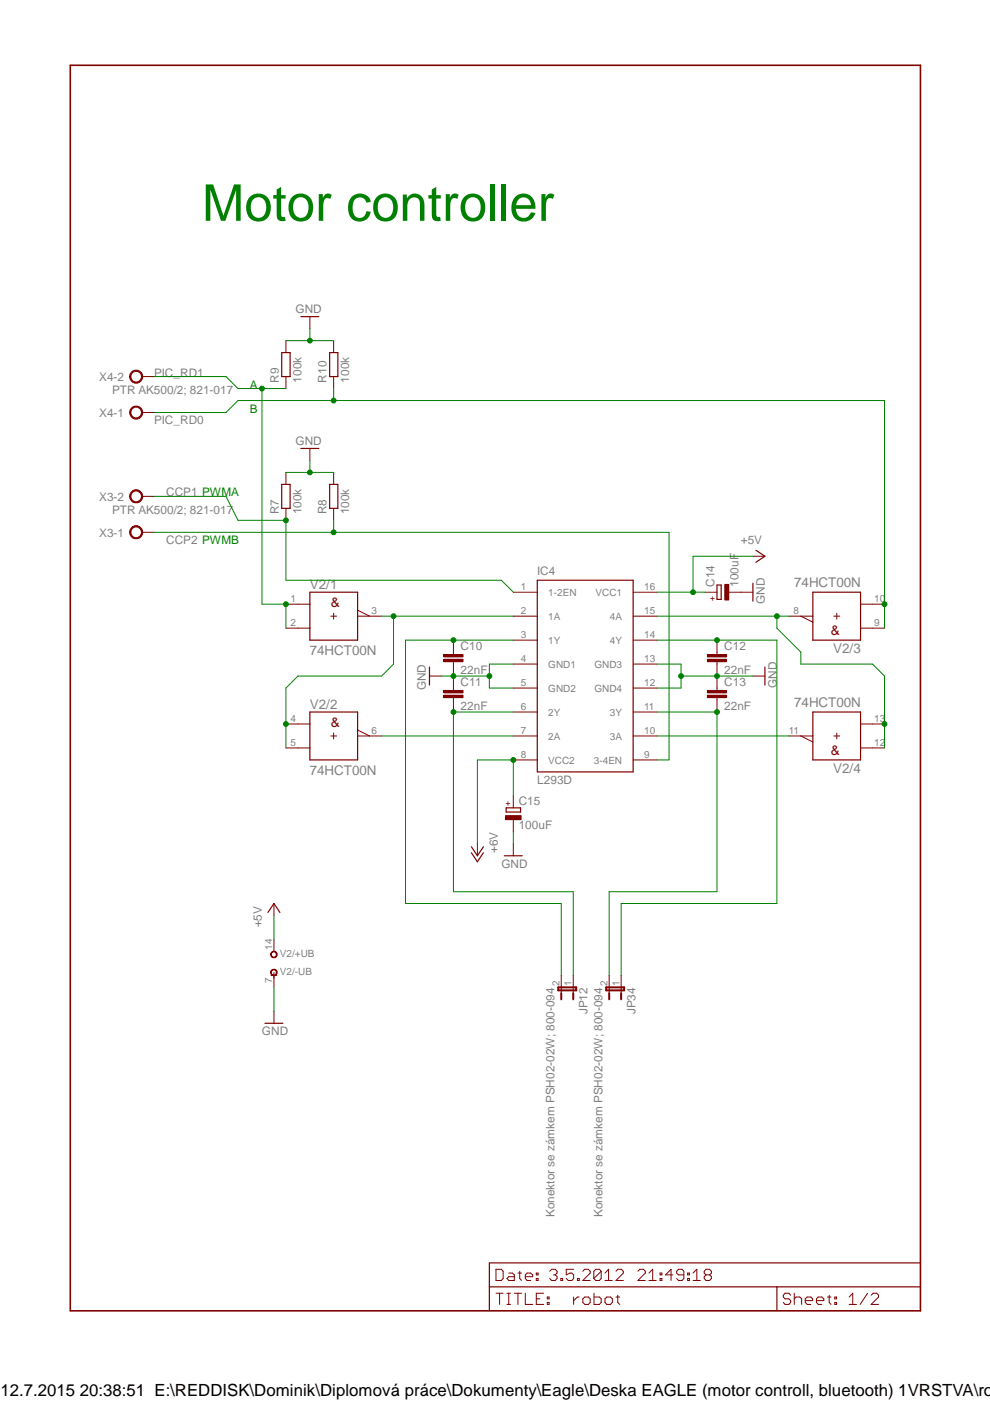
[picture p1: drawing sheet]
<svg xmlns="http://www.w3.org/2000/svg" width="210mm" height="297mm" viewBox="0 0 210 297" stroke-linecap="round" stroke-linejoin="round" font-family="sans-serif">
<path d="M59.7 74.8h1.8v5h-1.8zM69.9 74.8h1.7v5h-1.7zM59.7 102.7h1.8v5.1h-1.8zM69.9 102.7h1.7v5.1h-1.7zM113.9 123h20.3v40.7h-20.3zM103.8 272.8h91.4M164.7 272.8v5.1M195.2 267.8h-91.4v10.1" fill="none" stroke="#800000" stroke-width=".25"/>
<g fill="none" stroke="#800000" stroke-width=".21">
<path d="M60.6 72.2v2.6M60.6 79.8v2.6M70.7 72.2v2.6M70.7 79.8v2.6M60.6 100.2v2.5M60.6 107.8v2.5M70.7 100.2v2.5M70.7 107.8v2.5M96.1 135.7v2.6M108.8 125.6h5.1M108.8 130.6h5.1M108.8 135.7h5.1"/>
<path d="M134.2 125.6h5.1M134.2 130.6h5.1M134.2 135.7h5.1M96.1 140.8v2.5M108.8 140.8h5.1M108.8 145.9h5.1M108.8 151h5.1M108.8 156h5.1M134.2 140.8h5.1M134.2 145.9h5.1M134.2 151h5.1M134.2 156h5.1"/>
<path d="M108.8 161.1h5.1M134.2 161.1h5.1M105.2 269.1h1.1l.4 .4v1.6l-.4 .4h-1.1zM105.2 274.2h1.5M105.9 274.2v2.4M107.5 274.2h.7M107.5 276.6h.7M107.9 269.9h.7l.5 .4v1.2h-1.2l-.4-.4 .4-.4h1.2M107.9 274.2v2.4M109.1 274.2h1.5M109.8 269.9h.8M109.8 274.2v2.4"/>
<path d="M110.2 269.5v1.6l.4 .4M111.4 270.7h1.5v-.4l-.4-.4h-.7l-.4 .4v.8l.4 .4h.7M111.4 274.2v2.4h1.5M113.7 271.1h.4v.4h-.4zM113.7 269.9h.4v.4h-.4zM113.7 275.4h.8M115.3 274.2h-1.6v2.4h1.6M116 275h.4v.4h-.4zM116 276.1h.4v.5h-.4zM116.5 269.5l.5-.4h.7l.4 .4v.4l-.4 .4M117.3 270.3h.4M117.7 270.3l.4 .4v.4l-.4 .4h-.7l-.5-.4"/>
<path d="M118.9 271.1h.4v.4h-.4zM121.6 269.1h-1.5v1.2l.8-.4h.3l.4 .4v.8l-.4 .4h-.7l-.4-.4M121.6 275v1.6M122.4 271.1h.4v.4h-.4zM122.8 275h-.4l-.8 .8M123.6 269.5l.4-.4h.8l.3 .4v.4l-1.5 1.6h1.5M123.6 275.4l.4-.4h.8l.3 .4v.7l-.3 .5h-.8l-.4-.5zM125.9 274.2v2.4h1.2l.4-.5v-.7l-.4-.4h-1.2M127.5 269.5v1.6l-.4 .4h-.8l-.4-.4M127.5 269.5l-.4-.4h-.8l-.4 .4v1.6M127.5 269.5l-1.6 1.6M128.3 271.5h1.5"/>
<path d="M128.3 269.9l.7-.8v2.4M128.7 275h.8l.3 .4v.7l-.3 .5h-.8l-.4-.5v-.7zM130.6 269.5l.4-.4h.7l.5 .4v.4l-1.6 1.6h1.6M130.6 275h.8M131 274.6v1.5l.4 .5M135.3 269.5l.3-.4h.8l.4 .4v.4l-1.5 1.6h1.5M137.6 271.5h1.5M137.6 269.9l.8-.8v2.4M140 271.1h.3v.4h-.3zM140 269.9h.3v.4h-.3zM142.7 270.3h-1.6l1.2-1.2v2.4M145 270.3h-1.2l-.3-.4v-.4l.3-.4h.8l.4 .4v1.6l-.4 .4h-.8l-.3-.4"/>
<path d="M145.8 271.1h.4v.4h-.4zM145.8 269.9h.4v.4h-.4zM146.9 271.5h1.6M146.9 269.9l.8-.8v2.4M149.7 270.3l-.4 .4v.4l.4 .4h.8l.3-.4v-.4l-.3-.4M149.7 270.3l-.4-.4v-.4l.4-.4h.8l.3 .4v.4l-.3 .4M149.7 270.3h.8M167.6 274.6l-.3-.4h-.8l-.4 .4v.4l.4 .4h.8l.3 .4v.3l-.3 .5h-.8l-.4-.5M168.4 274.2v2.4M168.4 275.4l.4-.4h.8l.4 .4v1.2M170.7 275.8h1.6v-.4l-.4-.4h-.7l-.5 .4v.7l.5 .5h.7M173.1 275.8h1.6v-.4l-.5-.4h-.7l-.4 .4v.7l.4 .5h.7"/>
<path d="M175.4 275h.8M175.8 274.6v1.5l.4 .5M177 275h.4v.4h-.4zM177 276.1h.4v.5h-.4zM180 276.6h1.6M180 275l.8-.8v2.4M183.9 274.2l-1.5 2.4M184.7 274.6l.4-.4h.8l.4 .4v.4l-1.6 1.6h1.6"/>
</g>
<path d="M14.9 13.8h180.3v264.1h-180.3z" fill="none" stroke="#800000" stroke-width=".34"/>
<path d="M94.1 138.8h4.1v.5h-4.1z" fill-rule="evenodd" fill="#800000"/>
<path d="M94.1 138.8h4.1v.5h-4.1z" fill="none" stroke="#800000" stroke-width=".21"/>
<path d="M94.1 139.8h4.1v.5h-4.1z" fill-rule="evenodd" fill="#800000"/>
<path d="M94.1 139.8h4.1v.5h-4.1zM96.1 138.3v.5M96.1 140.3v.5M96.1 143.3v2.6M96.1 148.4v2.6" fill="none" stroke="#800000" stroke-width=".21"/>
<path d="M94.1 146.4h4.1v.5h-4.1z" fill-rule="evenodd" fill="#800000"/>
<path d="M94.1 146.4h4.1v.5h-4.1z" fill="none" stroke="#800000" stroke-width=".21"/>
<path d="M94.1 147.4h4.1v.5h-4.1z" fill-rule="evenodd" fill="#800000"/>
<path d="M152 135.7v2.6M94.1 147.4h4.1v.5h-4.1zM96.1 145.9v.5M96.1 147.9v.5M152 140.8v2.5" fill="none" stroke="#800000" stroke-width=".21"/>
<path d="M150 138.8h4.1v.5h-4.1z" fill-rule="evenodd" fill="#800000"/>
<path d="M150 138.8h4.1v.5h-4.1z" fill="none" stroke="#800000" stroke-width=".21"/>
<path d="M150 139.8h4.1v.5h-4.1z" fill-rule="evenodd" fill="#800000"/>
<path d="M150 139.8h4.1v.5h-4.1zM152 138.3v.5M152 140.3v.5M152 143.3v2.6M152 148.4v2.6" fill="none" stroke="#800000" stroke-width=".21"/>
<path d="M150 146.4h4.1v.5h-4.1z" fill-rule="evenodd" fill="#800000"/>
<path d="M150 146.4h4.1v.5h-4.1z" fill="none" stroke="#800000" stroke-width=".21"/>
<path d="M150 147.4h4.1v.5h-4.1z" fill-rule="evenodd" fill="#800000"/>
<path d="M149.5 125.6h2.5M154.6 125.6h2.5M150 147.4h4.1v.5h-4.1zM152 145.9v.5M152 147.9v.5" fill="none" stroke="#800000" stroke-width=".21"/>
<path d="M152 124h.9v3.1h-.9z" fill="none" stroke="#800000" stroke-width=".25"/>
<path d="M153.7 123.9h.8v3.3h-.8z" fill-rule="evenodd" fill="#800000"/>
<path d="M153.7 123.9h.8v3.3h-.8zM108.8 168.7v2.6M108.8 173.8v2.6" fill="none" stroke="#800000" stroke-width=".21"/>
<path d="M107.3 171.3h3.1v.9h-3.1z" fill="none" stroke="#800000" stroke-width=".25"/>
<path d="M107.2 172.9h3.3v.9h-3.3z" fill-rule="evenodd" fill="#800000"/>
<path d="M65.7 67.1v2.6M65.7 95.1v2.5M159.6 117.9h2.6M157.1 125.6h2.5M91.1 143.3h2.5M159.6 143.3h2.6M101.2 178.9v2.5M107.2 172.9h3.3v.9h-3.3zM108.8 178.9v2.5" fill="none" stroke="#800000" stroke-width=".21"/>
<path d="M63.8 67.1h3.8M63.8 95.1h3.8M160.3 116.7l1.9 1.2-1.9 1.3M159.6 123.7v3.8M91.1 141.4v3.8M162.2 141.4v3.8M99.9 179.5l1.3 1.9 1.3-1.9M99.9 180.8l1.3 1.9 1.3-1.9M106.9 181.4h3.8" fill="none" stroke="#800000" stroke-width=".25"/>
<path d="M27.8 86.6a1.39 1.39 0 0 1 2.2 .1 1.39 1.39 0 0 1-.8 2.1 1.39 1.39 0 0 1-1.7-1.3h.2a1.13 1.13 0 0 1 1.6-1.1 1.13 1.13 0 0 1 .4 1.8 1.13 1.13 0 0 1-1.9-.4l-.1-.3h-.2z" fill-rule="evenodd" fill="#800000"/>
<path d="M27.8 86.6a1.39 1.39 0 0 1 2.2 .1 1.39 1.39 0 0 1-.8 2.1 1.39 1.39 0 0 1-1.7-1.3h.2a1.13 1.13 0 0 1 1.6-1.1 1.13 1.13 0 0 1 .4 1.8 1.13 1.13 0 0 1-1.9-.4l-.1-.3h-.2zM30.1 87.5h2.6" fill="none" stroke="#800000" stroke-width=".21"/>
<path d="M27.8 79a1.39 1.39 0 0 1 2.2 .1 1.39 1.39 0 0 1-.8 2.1 1.39 1.39 0 0 1-1.7-1.4h.2a1.13 1.13 0 0 1 1.6-1.1 1.13 1.13 0 0 1 .4 1.9 1.13 1.13 0 0 1-1.9-.4l-.1-.4h-.2z" fill-rule="evenodd" fill="#800000"/>
<path d="M27.8 79a1.39 1.39 0 0 1 2.2 .1 1.39 1.39 0 0 1-.8 2.1 1.39 1.39 0 0 1-1.7-1.4h.2a1.13 1.13 0 0 1 1.6-1.1 1.13 1.13 0 0 1 .4 1.9 1.13 1.13 0 0 1-1.9-.4l-.1-.4h-.2zM30.1 79.8h2.6" fill="none" stroke="#800000" stroke-width=".21"/>
<path d="M27.8 112a1.39 1.39 0 0 1 2.2 .1 1.39 1.39 0 0 1-.8 2.1 1.39 1.39 0 0 1-1.7-1.3h.2a1.13 1.13 0 0 1 1.6-1.1 1.13 1.13 0 0 1 .4 1.8 1.13 1.13 0 0 1-1.9-.4l-.1-.3h-.2z" fill-rule="evenodd" fill="#800000"/>
<path d="M27.8 112a1.39 1.39 0 0 1 2.2 .1 1.39 1.39 0 0 1-.8 2.1 1.39 1.39 0 0 1-1.7-1.3h.2a1.13 1.13 0 0 1 1.6-1.1 1.13 1.13 0 0 1 .4 1.8 1.13 1.13 0 0 1-1.9-.4l-.1-.3h-.2zM30.1 112.9h2.6" fill="none" stroke="#800000" stroke-width=".21"/>
<path d="M27.8 104.4a1.39 1.39 0 0 1 2.2 .1 1.39 1.39 0 0 1-.8 2.1 1.39 1.39 0 0 1-1.7-1.4h.2a1.13 1.13 0 0 1 1.6-1.1 1.13 1.13 0 0 1 .4 1.9 1.13 1.13 0 0 1-1.9-.4l-.1-.4h-.2z" fill-rule="evenodd" fill="#800000"/>
<path d="M27.8 104.4a1.39 1.39 0 0 1 2.2 .1 1.39 1.39 0 0 1-.8 2.1 1.39 1.39 0 0 1-1.7-1.4h.2a1.13 1.13 0 0 1 1.6-1.1 1.13 1.13 0 0 1 .4 1.9 1.13 1.13 0 0 1-1.9-.4l-.1-.4h-.2zM30.1 105.2h2.6M58.1 199.2v2.5M119 206.8v3.8M121.5 206.8v3.8M129.2 206.8v3.8M131.7 206.8v3.8" fill="none" stroke="#800000" stroke-width=".21"/>
<path d="M118.4 209.3h3.8v.7h-3.8zM119 210.6v1.3M121.5 210.6v1.3M128.5 209.3h3.8v.7h-3.8zM129.2 210.6v1.3M131.7 210.6v1.3" fill="none" stroke="#800000" stroke-width=".42"/>
<path d="M57.7 201.8a.71 .71 0 0 1 1 .3 .71 .71 0 0 1-.5 1 .71 .71 0 0 1-.8-.7h.1a.56 .56 0 0 1 .7-.6 .56 .56 0 0 1 .3 .9 .56 .56 0 0 1-.9-.1l-.2-.2z" fill-rule="evenodd" fill="#800000"/>
<path d="M57.4 206.8h1.3M57.7 201.8a.71 .71 0 0 1 1 .3 .71 .71 0 0 1-.5 1 .71 .71 0 0 1-.8-.7h.1a.56 .56 0 0 1 .7-.6 .56 .56 0 0 1 .3 .9 .56 .56 0 0 1-.9-.1l-.2-.2zM58.1 206.2v3.1" fill="none" stroke="#800000" stroke-width=".21"/>
<path d="M57.7 205.6a.71 .71 0 0 1 1 .3 .71 .71 0 0 1-.5 1 .71 .71 0 0 1-.8-.7h.1a.56 .56 0 0 1 .7-.6 .56 .56 0 0 1 .3 .9 .56 .56 0 0 1-.9 0l-.2-.3z" fill-rule="evenodd" fill="#800000"/>
<g fill="none" stroke="#800000" stroke-width=".21">
<path d="M60.6 128.1h5.1M60.6 133.2h5.1M70.1 130.6h1.3M70.7 130v1.3M75.8 130.6h5.1M75.8 129.4l2.6 1.2M167.3 130.6h5M169.8 130.6l2.5 1.3M176.8 130.6h1.3M177.4 130v1.3M182.5 128.1h5M182.5 133.2h5"/>
<path d="M60.6 153.5h5.1M60.6 158.6h5.1M70.1 156h1.3M70.7 155.4v1.3M75.8 156h5.1M75.8 154.8l2.6 1.2M167.3 156h5M169.8 156l2.5 1.3M176.8 156h1.3M177.4 155.4v1.3M182.5 153.5h5M182.5 158.6h5"/>
<path d="M58.1 191.6v2.5M57.7 205.6a.71 .71 0 0 1 1 .3 .71 .71 0 0 1-.5 1 .71 .71 0 0 1-.8-.7h.1a.56 .56 0 0 1 .7-.6 .56 .56 0 0 1 .3 .9 .56 .56 0 0 1-.9 0l-.2-.3zM58.1 214.4v2.6"/>
</g>
<path d="M65.7 125.6h10.1v10.1h-10.1zM172.3 125.6h10.2v10.1h-10.2zM65.7 151h10.1v10.1h-10.1zM172.3 151h10.2v10.1h-10.2zM56.8 193.5l1.3-1.9 1.3 1.9M56.2 217h3.8" fill="none" stroke="#800000" stroke-width=".25"/>
<path d="M96.1 143.3h7.7M108.8 140.8h-5v5.1h5M108.8 176.4v2.5" fill="none" stroke="#008000" stroke-width=".21"/>
<circle cx="103.8" cy="143.3" r=".51" fill="#008000"/>
<circle cx="103.8" cy="143.3" r=".51" fill="none" stroke="#008000" stroke-width=".21"/>
<circle cx="96.1" cy="143.3" r=".51" fill="#008000"/>
<g fill="none" stroke="#008000" stroke-width=".21">
<path d="M93.6 143.3h2.5M139.3 140.8h5.1v5.1h-5.1M144.4 143.3h7.6"/>
<circle cx="96.1" cy="143.3" r=".51"/>
</g>
<circle cx="144.4" cy="143.3" r=".51" fill="#008000"/>
<circle cx="144.4" cy="143.3" r=".51" fill="none" stroke="#008000" stroke-width=".21"/>
<circle cx="152" cy="143.3" r=".51" fill="#008000"/>
<g fill="none" stroke="#008000" stroke-width=".21">
<path d="M60.6 72.2h10.1M65.7 69.7v2.5M152 143.3h7.6"/>
<circle cx="152" cy="143.3" r=".51"/>
</g>
<circle cx="65.7" cy="72.2" r=".51" fill="#008000"/>
<g fill="none" stroke="#008000" stroke-width=".21">
<path d="M65.7 97.6v2.6M60.6 100.2h10.1"/>
<circle cx="65.7" cy="72.2" r=".51"/>
</g>
<circle cx="65.7" cy="100.2" r=".51" fill="#008000"/>
<g fill="none" stroke="#008000" stroke-width=".21">
<path d="M108.8 151h-12.7v38.1M58.1 209.3v5.1"/>
<circle cx="65.7" cy="100.2" r=".51"/>
</g>
<circle cx="96.1" cy="151" r=".51" fill="#008000"/>
<g fill="none" stroke="#008000" stroke-width=".21">
<path d="M108.8 135.7h-22.8v55.9M96.1 189.1h25.4v17.7"/>
<circle cx="96.1" cy="151" r=".51"/>
</g>
<circle cx="96.1" cy="135.7" r=".51" fill="#008000"/>
<g fill="none" stroke="#008000" stroke-width=".21">
<path d="M139.3 135.7h25.4v55.9M86 191.6h33v15.2"/>
<circle cx="96.1" cy="135.7" r=".51"/>
</g>
<circle cx="152" cy="135.7" r=".51" fill="#008000"/>
<g fill="none" stroke="#008000" stroke-width=".21">
<path d="M139.3 151h12.7M164.7 191.6h-33v15.2"/>
<circle cx="152" cy="135.7" r=".51"/>
</g>
<circle cx="152" cy="151" r=".51" fill="#008000"/>
<g fill="none" stroke="#008000" stroke-width=".21">
<path d="M152 151v38.1h-22.8v17.7M108.8 161.1v7.6"/>
<circle cx="152" cy="151" r=".51"/>
</g>
<circle cx="108.8" cy="161.1" r=".51" fill="#008000"/>
<g fill="none" stroke="#008000" stroke-width=".21">
<path d="M60.6 82.4h-5.1v45.7h5.1v5.1M108.8 161.1h-7.6v17.8"/>
<circle cx="108.8" cy="161.1" r=".51"/>
</g>
<circle cx="60.6" cy="128.1" r=".51" fill="#008000"/>
<g fill="none" stroke="#008000" stroke-width=".21">
<path d="M47.9 79.8l2.6 2.6h5"/>
<circle cx="60.6" cy="128.1" r=".51"/>
</g>
<circle cx="55.5" cy="82.4" r=".51" fill="#008000"/>
<g fill="none" stroke="#008000" stroke-width=".21">
<path d="M32.7 79.8h15.2M50.5 110.3h10.1v12.7"/>
<circle cx="55.5" cy="82.4" r=".51"/>
</g>
<circle cx="60.6" cy="110.3" r=".51" fill="#008000"/>
<g fill="none" stroke="#008000" stroke-width=".21">
<path d="M32.7 105.2h15.2l2.6 5.1M32.7 112.9h109.2v48.2h-2.6M70.7 110.3v2.6M60.6 123h45.7l2.5 2.6"/>
<circle cx="60.6" cy="110.3" r=".51"/>
</g>
<circle cx="70.7" cy="112.9" r=".51" fill="#008000"/>
<g fill="none" stroke="#008000" stroke-width=".21">
<path d="M139.3 130.6h28M164.7 130.6v2.6l5.1 5.1v2.5M80.9 156h27.9M139.3 156h28"/>
<circle cx="70.7" cy="112.9" r=".51"/>
</g>
<circle cx="164.7" cy="130.6" r=".51" fill="#008000"/>
<g fill="none" stroke="#008000" stroke-width=".21">
<path d="M169.8 140.8h15.2l2.5 2.5v15.3"/>
<circle cx="164.7" cy="130.6" r=".51"/>
</g>
<circle cx="187.5" cy="153.5" r=".51" fill="#008000"/>
<g fill="none" stroke="#008000" stroke-width=".21">
<path d="M80.9 130.6h27.9M83.4 130.6v10.2l-2.5 2.5"/>
<circle cx="187.5" cy="153.5" r=".51"/>
</g>
<circle cx="83.4" cy="130.6" r=".51" fill="#008000"/>
<g fill="none" stroke="#008000" stroke-width=".21">
<path d="M80.9 143.3h-17.7l-2.6 2.6v12.7"/>
<circle cx="83.4" cy="130.6" r=".51"/>
</g>
<circle cx="60.6" cy="153.5" r=".51" fill="#008000"/>
<g fill="none" stroke="#008000" stroke-width=".21">
<path d="M159.6 117.9h-12.7v7.7M139.3 125.6h10.2"/>
<circle cx="60.6" cy="153.5" r=".51"/>
</g>
<circle cx="146.9" cy="125.6" r=".51" fill="#008000"/>
<g fill="none" stroke="#008000" stroke-width=".21">
<path d="M70.7 82.4v2.5h-20.2l-2.6 2.6M58.1 194.1v5.1"/>
<circle cx="146.9" cy="125.6" r=".51"/>
</g>
<circle cx="70.7" cy="84.9" r=".51" fill="#008000"/>
<g fill="none" stroke="#008000" stroke-width=".21">
<path d="M70.7 84.9h116.8v43.2"/>
<circle cx="70.7" cy="84.9" r=".51"/>
</g>
<circle cx="187.5" cy="128.1" r=".51" fill="#008000"/>
<g fill="none" stroke="#008000" stroke-width=".21">
<path d="M32.7 87.5h15.2M187.5 128.1v5.1"/>
<circle cx="187.5" cy="128.1" r=".51"/>
</g>
<text font-size="10.8" fill="#008000" x="42.8" y="46.8">Motor controller</text>
<text font-size="3.6" x=".1" y="296">12.7.2015 20:38:51 E:\REDDISK\Dominik\Diplomová práce\Dokumenty\Eagle\Deska EAGLE (motor controll, bluetooth) 1VRSTVA\rob</text>
<g font-size="2.8" fill="#808080">
<text x="65.7" y="124.9">V2/1</text>
<text x="168.4" y="124.4">74HCT00N</text>
<text x="65.7" y="138.9">74HCT00N</text>
<text x="176.7" y="138.4">V2/3</text>
<text x="168.4" y="149.8">74HCT00N</text>
<text x="65.7" y="150.3">V2/2</text>
<text x="65.7" y="164.3">74HCT00N</text>
<text x="176.7" y="163.8">V2/4</text>
</g>
<g font-size="2.8" fill="#800000">
<text x="70.1" y="128.7">&amp;</text>
<text x="176.1" y="134.6">&amp;</text>
<text x="70.1" y="154.1">&amp;</text>
<text x="176.1" y="160">&amp;</text>
</g>
<g font-size="2.5" fill="#808080">
<text x="62.7" y="66.4">GND</text>
<text x="21" y="80.7">X4-2</text>
<text x="23.8" y="83.5">PTR AK500/2; 821-017</text>
<text x="32.7" y="79.8">PIC_RD1</text>
<text x="59.1" y="81.1" transform="rotate(-90 59.1 81.1)">R9</text>
<text x="63.9" y="81.1" transform="rotate(-90 63.9 81.1)">100k</text>
<text x="69.3" y="81.1" transform="rotate(-90 69.3 81.1)">R10</text>
<text x="74" y="81.1" transform="rotate(-90 74 81.1)">100k</text>
<text x="21" y="88.3">X4-1</text>
<text x="32.7" y="90">PIC_RD0</text>
<text x="62.7" y="94.3">GND</text>
<text x="21" y="106.1">X3-2</text>
<text x="35.2" y="105.2">CCP1 PWMA</text>
<text x="21" y="113.7">X3-1</text>
<text x="23.8" y="108.9">PTR AK500/2; 821-017</text>
<text x="59.1" y="109.1" transform="rotate(-90 59.1 109.1)">R7</text>
<text x="63.9" y="109.1" transform="rotate(-90 63.9 109.1)">100k</text>
<text x="69.3" y="109.1" transform="rotate(-90 69.3 109.1)">R8</text>
<text x="74" y="109.1" transform="rotate(-90 74 109.1)">100k</text>
<text x="35.2" y="115.4">CCP2 PWMB</text>
<text x="157.1" y="115.4">+5V</text>
<text x="113.9" y="122">IC4</text>
<text x="151.5" y="124.4" transform="rotate(-90 151.5 124.4)">C14</text>
<text x="156.6" y="124.4" transform="rotate(-90 156.6 124.4)">100uF</text>
<text x="162.2" y="128.1" transform="rotate(-90 162.2 128.1)">GND</text>
<text x="97.7" y="137.9">C10</text>
<text x="153.5" y="137.9">C12</text>
<text x="97.7" y="143">22nF</text>
<text x="153.5" y="143">22nF</text>
<text x="90.3" y="146.4" transform="rotate(-90 90.3 146.4)">GND</text>
<text x="97.7" y="145.5">C11</text>
<text x="153.5" y="145.5">C13</text>
<text x="164.7" y="145.9" transform="rotate(-90 164.7 145.9)">GND</text>
<text x="97.7" y="150.6">22nF</text>
<text x="153.5" y="150.6">22nF</text>
<text x="113.9" y="166.2">L293D</text>
<text x="110" y="170.8">C15</text>
<text x="110" y="175.9">100uF</text>
<text x="105.5" y="180.8" transform="rotate(-90 105.5 180.8)">+6V</text>
<text x="106.3" y="184">GND</text>
<text x="55.5" y="196.6" transform="rotate(-90 55.5 196.6)">+5V</text>
<text x="124.6" y="215.1" transform="rotate(-90 124.6 215.1)">JP12</text>
<text x="134.7" y="215.1" transform="rotate(-90 134.7 215.1)">JP34</text>
<text x="55.5" y="219.5">GND</text>
<text x="117.6" y="258.1" transform="rotate(-90 117.6 258.1)">Konektor se zámkem PSH02-02W; 800-094</text>
<text x="127.8" y="258.1" transform="rotate(-90 127.8 258.1)">Konektor se zámkem PSH02-02W; 800-094</text>
</g>
<g font-size="2.5" fill="#008000">
<text x="53" y="82.4">A</text>
<text x="53" y="87.5">B</text>
</g>
<g font-size="2.1" fill="#808080">
<text x="110.4" y="125.2">1</text>
<text x="136.6" y="125.2">16</text>
<text x="61.6" y="127.7">1</text>
<text x="78.7" y="130.3">3</text>
<text x="110.4" y="130.3">2</text>
<text x="116.2" y="126.3">1-2EN</text>
<text x="116.2" y="131.4">1A</text>
<text x="126.3" y="126.3">VCC1</text>
<text x="129.3" y="131.4">4A</text>
<text x="136.6" y="130.3">15</text>
<text x="168.2" y="130.3">8</text>
<text x="185.4" y="127.7">10</text>
<text x="61.6" y="132.8">2</text>
<text x="110.4" y="135.3">3</text>
<text x="116.2" y="136.5">1Y</text>
<text x="129.3" y="136.5">4Y</text>
<text x="136.6" y="135.3">14</text>
<text x="185.4" y="132.8">9</text>
<text x="110.4" y="140.4">4</text>
<text x="116.2" y="141.6">GND1</text>
<text x="126" y="141.6">GND3</text>
<text x="136.6" y="140.4">13</text>
<text x="110.4" y="145.5">5</text>
<text x="116.2" y="146.6">GND2</text>
<text x="126" y="146.6">GND4</text>
<text x="136.6" y="145.5">12</text>
<text x="61.6" y="153.1">4</text>
<text x="78.7" y="155.7">6</text>
<text x="110.4" y="150.6">6</text>
<text x="110.4" y="155.7">7</text>
<text x="116.2" y="151.7">2Y</text>
<text x="129.3" y="151.7">3Y</text>
<text x="136.6" y="150.6">11</text>
<text x="136.6" y="155.7">10</text>
<text x="167.2" y="155.7">11</text>
<text x="185.4" y="153.1">13</text>
<text x="61.6" y="158.2">5</text>
<text x="110.4" y="160.7">8</text>
<text x="116.2" y="156.8">2A</text>
<text x="116.2" y="161.9">VCC2</text>
<text x="125.9" y="161.9">3-4EN</text>
<text x="129.3" y="156.8">3A</text>
<text x="136.6" y="160.7">9</text>
<text x="185.4" y="158.2">12</text>
<text x="57.7" y="201.4" transform="rotate(-90 57.7 201.4)">14</text>
<text x="59.4" y="203">V2/+UB</text>
<text x="57.7" y="208.4" transform="rotate(-90 57.7 208.4)">7</text>
<text x="59.4" y="206.8">V2/-UB</text>
<text x="118.7" y="209" transform="rotate(-90 118.7 209)">2</text>
<text x="121.2" y="209" transform="rotate(-90 121.2 209)">1</text>
<text x="128.8" y="209" transform="rotate(-90 128.8 209)">2</text>
<text x="131.4" y="209" transform="rotate(-90 131.4 209)">1</text>
</g>
<g font-size="1.8" fill="#800000">
<text x="150.5" y="127.4">+</text>
<text x="108.2" y="170.9" transform="rotate(-90 108.2 170.9)">+</text>
</g>
</svg>
